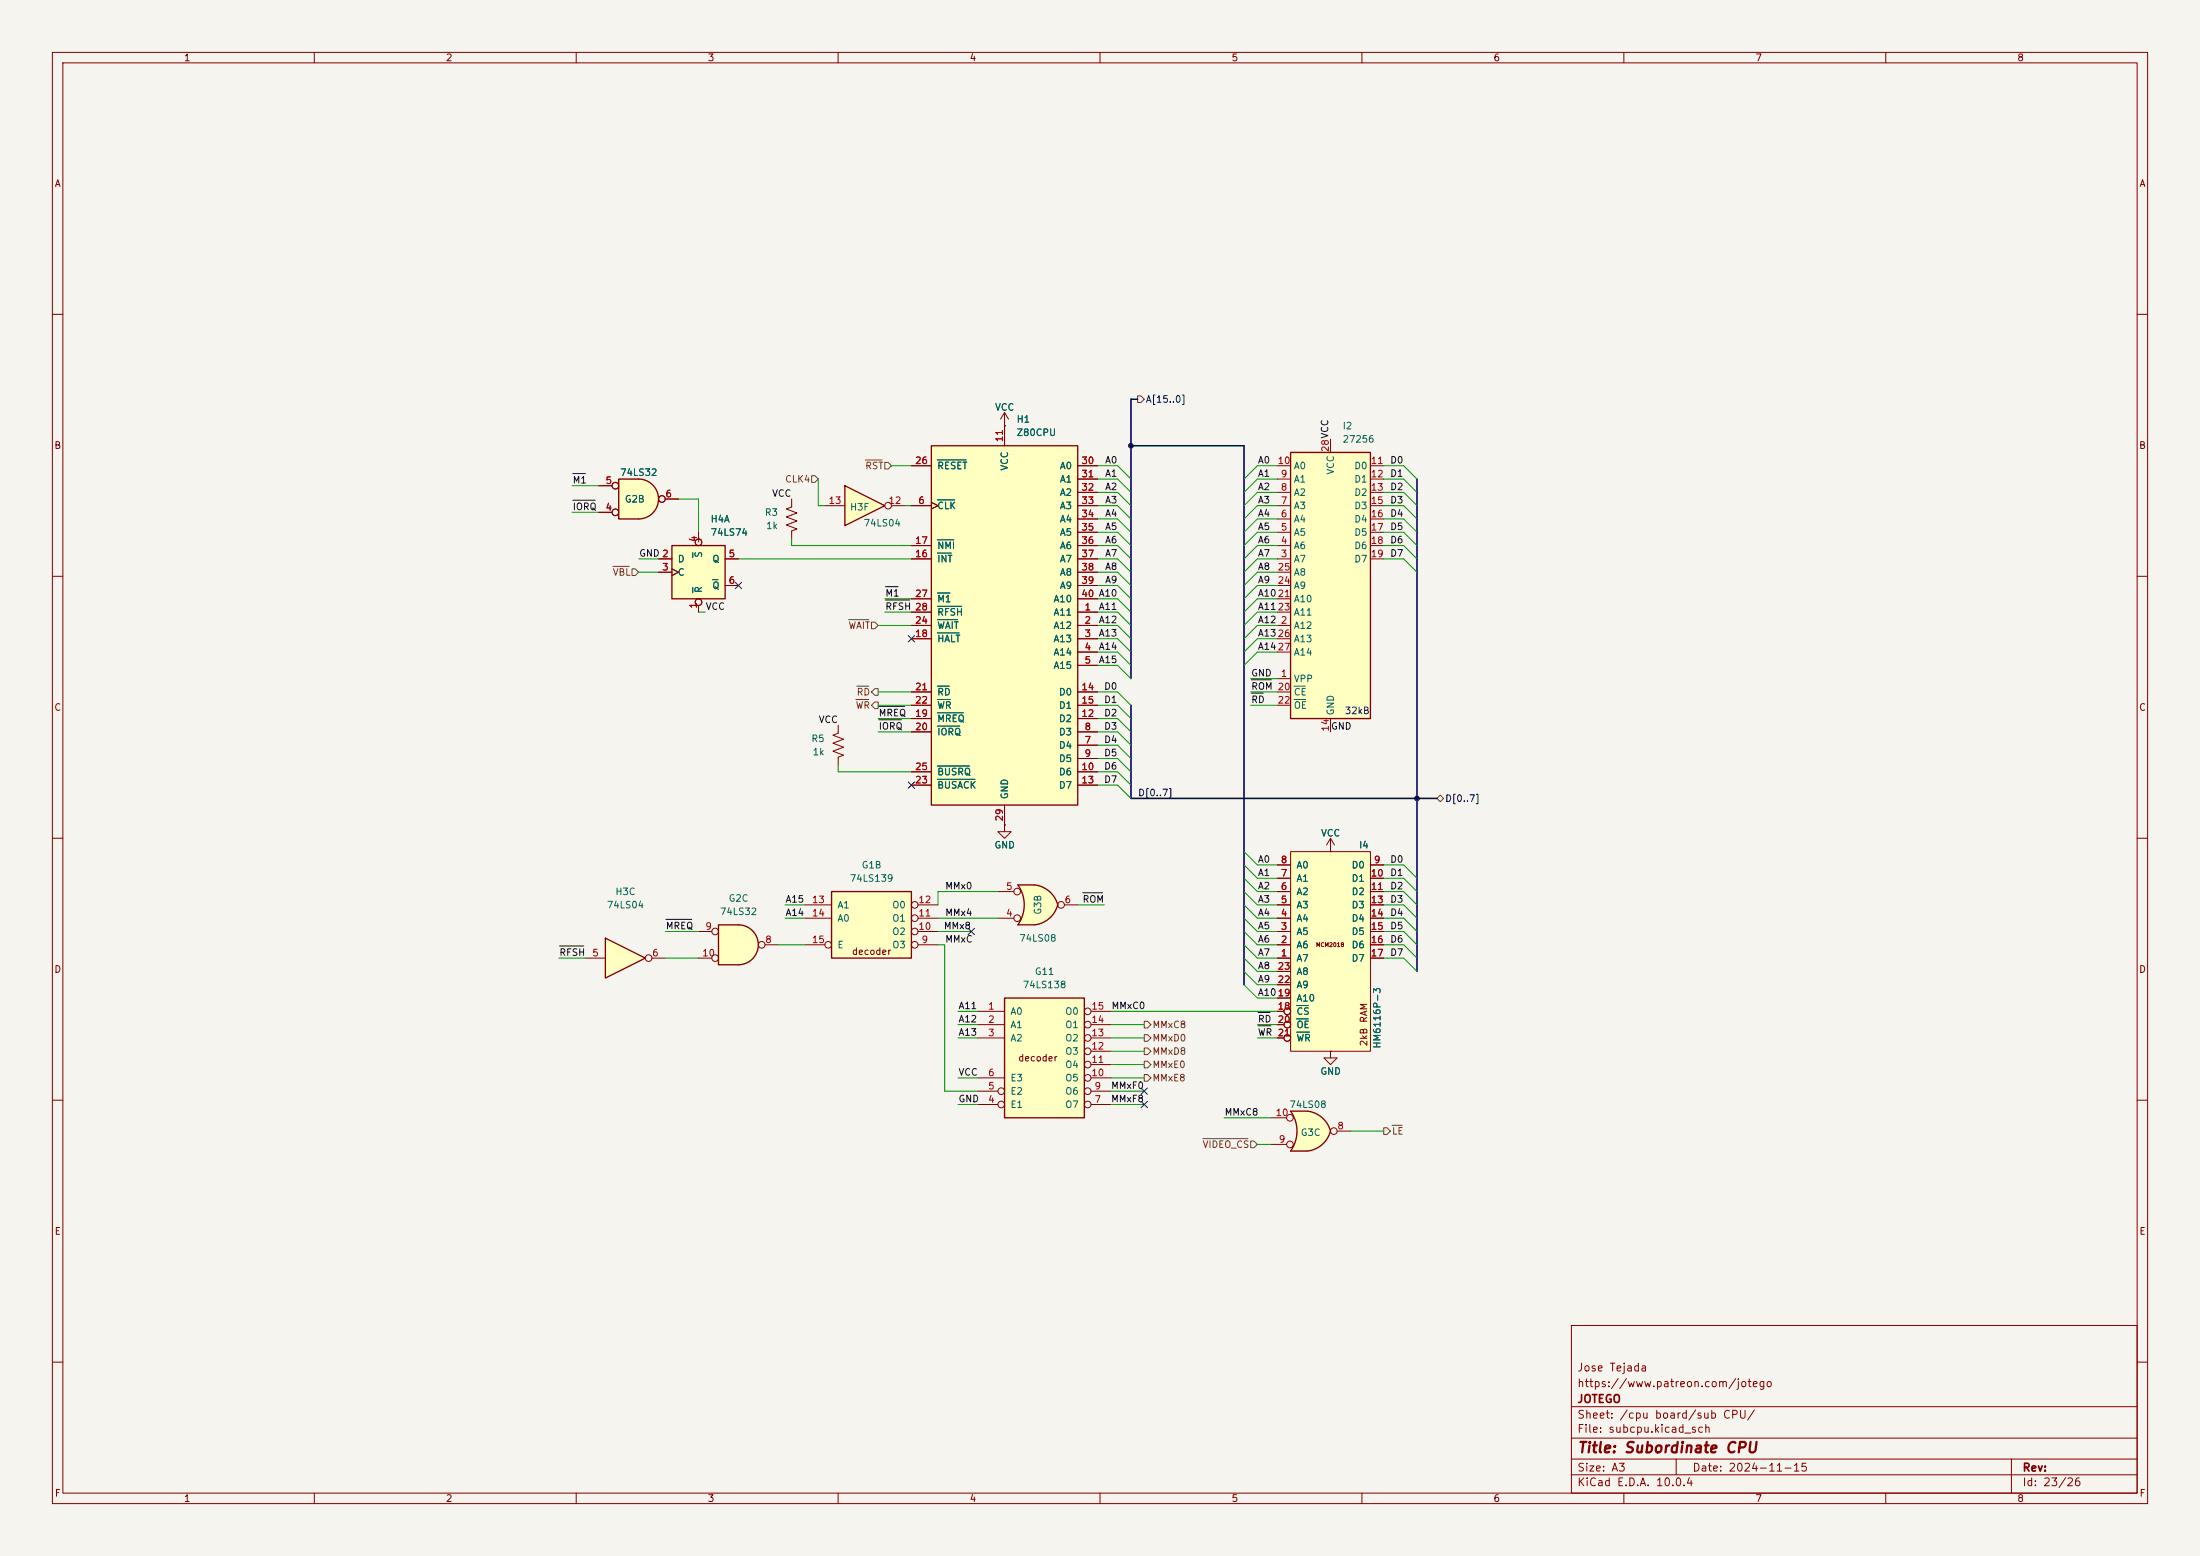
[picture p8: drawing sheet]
<svg xmlns="http://www.w3.org/2000/svg" width="420mm" height="297mm" viewBox="0 0 420 297" stroke-linecap="round" stroke-linejoin="round" font-family="sans-serif">
<path d="M0 0h420v297h-420z" fill="#f5f4ef" stroke="#f5f4ef" stroke-width=".19"/>
<g fill="none" stroke="#840000" stroke-width=".19">
<path d="M10 10h400v277h-400zM12 12h396v273h-396zM60 10v2M110 10v2M160 10v2M210 10v2M260 10v2M310 10v2M360 10v2M10 60h2M408 60h2M10 110h2"/>
<path d="M408 110h2M10 160h2M408 160h2M10 210h2M408 210h2M300 253h108v32h-108zM10 260h2M300 278.5h108M300 274.5h108M300 268.5h108M320 278.5v3M384 278.5v6.5"/>
<path d="M408 260h2M60 285v2M110 285v2M160 285v2M210 285v2M260 285v2M300 281.5h108M310 285v2M360 285v2"/>
</g>
<path d="M115.6 179.1l7.6 3.8-7.6 3.8z" fill="#ffffc2"/>
<path d="M115.6 179.1l7.6 3.8-7.6 3.8z" fill="none" stroke="#840000" stroke-width=".25"/>
<g fill="none" stroke="#840000" stroke-width=".19">
<path d="M111.8 182.9h3.8M124.5 182.9h2.5"/>
<circle cx="123.8" cy="182.9" r=".63"/>
</g>
<path d="M246.4 219.7h3.2M246.4 212.1h3.2" fill="none" stroke="#ffffc2" stroke-width=".19"/>
<g fill="#ffffc2" stroke="#ffffc2" stroke-width=".19">
<path d="M249.6 212.1a5.2 5.2 0 0 1 4.4 3.8l-5 1.4z"/>
<path d="M249 214.6l5 1.3a5.1 5.1 0 0 1-4.4 3.8z"/>
</g>
<path d="M246.4 212.1h3.2v7.6h-3.2a6.6 6.6 0 0 0 0-7.6z" fill="#ffffc2"/>
<path d="M246.4 212.1h3.2a5.2 5.2 0 0 1 4.4 3.8 5.2 5.2 0 0 1-4.4 3.8h-3.2a6.6 6.6 0 0 0 0-7.6z" fill="none" stroke="#840000" stroke-width=".25"/>
<g fill="none" stroke="#840000" stroke-width=".19">
<path d="M191.8 157.5v1.3h1.2l-1.2 1.2-1.3-1.2h1.3M191.8 157.5h.1M242.6 218.4h3M242.6 213.4h3M254 200.7v1.2h1.3l-1.3 1.3-1.3-1.3h1.3M254 200.7h.1M255.3 215.9h2.5"/>
<circle cx="246.3" cy="213.4" r=".63"/>
<circle cx="246.3" cy="218.4" r=".63"/>
<circle cx="254.6" cy="215.9" r=".63"/>
</g>
<path d="M246.4 86.4h15.2v50.8h-15.2z" fill="#ffffc2"/>
<path d="M246.4 86.4h15.2v50.8h-15.2z" fill="none" stroke="#840000" stroke-width=".25"/>
<g fill="none" stroke="#840000" stroke-width=".19">
<path d="M243.8 99.1h2.6M243.8 96.5h2.6M243.8 94h2.6M243.8 91.4h2.6M243.8 88.9h2.6M254 83.8v2.6M261.6 99.1h2.6M261.6 96.5h2.6M261.6 94h2.6M261.6 91.4h2.6M261.6 88.9h2.6M243.8 119.4h2.6"/>
<path d="M243.8 106.7h2.6M243.8 104.1h2.6M243.8 101.6h2.6M243.8 114.3h2.6M243.8 116.8h2.6M243.8 111.8h2.6M243.8 109.2h2.6M261.6 106.7h2.6M261.6 104.1h2.6M261.6 101.6h2.6M243.8 129.5h2.6M243.8 132.1h2.6"/>
<path d="M243.8 134.6h2.6M243.8 121.9h2.6M243.8 124.5h2.6M254 137.2v2.5"/>
</g>
<path d="M247 131h2.2M247 133.5h2.2" fill="none" stroke="#006464" stroke-width=".19"/>
<path d="M194.3 176.5h3.2M194.3 168.9h3.2" fill="none" stroke="#ffffc2" stroke-width=".19"/>
<g fill="#ffffc2" stroke="#ffffc2" stroke-width=".19">
<path d="M197.5 168.9a5.2 5.2 0 0 1 4.4 3.8l-5 1.4z"/>
<path d="M197 171.4l4.9 1.3a5.1 5.1 0 0 1-4.4 3.8z"/>
</g>
<path d="M194.3 168.9h3.2v7.6h-3.2a6.6 6.6 0 0 0 0-7.6z" fill="#ffffc2"/>
<path d="M194.3 168.9h3.2a5.2 5.2 0 0 1 4.4 3.8 5.2 5.2 0 0 1-4.4 3.8h-3.2a6.6 6.6 0 0 0 0-7.6z" fill="none" stroke="#840000" stroke-width=".25"/>
<g fill="none" stroke="#840000" stroke-width=".19">
<path d="M190.5 175.3h3M190.5 170.2h3M203.2 172.7h2.5"/>
<circle cx="194.2" cy="170.2" r=".63"/>
<circle cx="194.2" cy="175.3" r=".63"/>
<circle cx="202.6" cy="172.7" r=".63"/>
</g>
<path d="M177.8 85.1h27.9v68.6h-27.9z" fill="#ffffc2"/>
<path d="M177.8 85.1h27.9v68.6h-27.9z" fill="none" stroke="#840000" stroke-width=".25"/>
<g fill="none" stroke="#840000" stroke-width=".19">
<path d="M191.8 78.7v6.4M191.8 78.7l-.8 1.3M191.8 78.7l.7 1.3M174 96.5h3.8M174 88.9h3.8M177.8 95.9l1.3 .6-1.3 .7M191.8 81.3h.1M205.7 96.5h3.8M205.7 88.9h3.8M205.7 91.4h3.8M205.7 94h3.8M205.7 99.1h3.8"/>
<path d="M174 116.8h3.8M174 119.4h3.8M174 106.7h3.8M174 104.1h3.8M174 114.3h3.8M205.7 116.8h3.8M205.7 119.4h3.8M205.7 106.7h3.8M205.7 104.1h3.8M205.7 114.3h3.8M205.7 101.6h3.8M205.7 109.2h3.8"/>
<path d="M205.7 111.8h3.8M174 121.9h3.8M174 139.7h3.8M174 137.2h3.8M174 132.1h3.8M174 134.6h3.8M205.7 121.9h3.8M205.7 124.5h3.8M205.7 127h3.8M205.7 139.7h3.8M205.7 137.2h3.8M205.7 132.1h3.8"/>
<path d="M205.7 134.6h3.8M174 147.3h3.8M174 149.9h3.8M191.8 153.7v3.8M205.7 142.2h3.8M205.7 144.8h3.8M205.7 147.3h3.8M205.7 149.9h3.8"/>
</g>
<g fill="none" stroke="#006464" stroke-width=".19">
<path d="M178.9 95.4h3.4M178.9 87.8h5.5M178.9 105.6h2.7M178.9 103h3.2M178.9 118.3h3.9M178.9 113.2h2.4M178.9 115.7h4.7M178.9 120.8h4.2M178.9 136.1h5M178.9 138.6h4.3M178.9 131h2.3M178.9 133.5h2.5"/>
<path d="M178.9 148.8h7.2M178.9 146.2h6.2"/>
</g>
<path d="M161.3 92.7l7.6 3.8-7.6 3.8z" fill="#ffffc2"/>
<path d="M161.3 92.7l7.6 3.8-7.6 3.8z" fill="none" stroke="#840000" stroke-width=".25"/>
<g fill="none" stroke="#840000" stroke-width=".19">
<path d="M157.5 96.5h3.8M170.2 96.5h2.5M160 138.4v1.6l-1 .3 2 .8-2 .8 2 .7-2 .8 2 .7-1 .4v1.6"/>
<circle cx="169.5" cy="96.5" r=".63"/>
</g>
<path d="M191.8 190.5h15.2v22.9h-15.2z" fill="#ffffc2"/>
<path d="M191.8 190.5h15.2v22.9h-15.2z" fill="none" stroke="#840000" stroke-width=".25"/>
<g fill="none" stroke="#840000" stroke-width=".19">
<path d="M186.7 193h5.1M186.7 195.6h5.1M186.7 198.1h5.1M208.3 193h3.8M208.3 195.6h3.8M208.3 198.1h3.8M186.7 210.8h3.8M186.7 208.3h3.8M186.7 205.7h5.1M208.3 210.8h3.8M208.3 208.3h3.8M208.3 205.7h3.8"/>
<path d="M208.3 203.2h3.8M208.3 200.7h3.8"/>
<circle cx="207.6" cy="195.6" r=".63"/>
<circle cx="207.6" cy="193" r=".63"/>
<circle cx="207.6" cy="198.1" r=".63"/>
<circle cx="191.1" cy="210.8" r=".63"/>
<circle cx="191.1" cy="208.3" r=".63"/>
<circle cx="207.6" cy="208.3" r=".63"/>
<circle cx="207.6" cy="203.2" r=".63"/>
<circle cx="207.6" cy="205.7" r=".63"/>
<circle cx="207.6" cy="210.8" r=".63"/>
<circle cx="207.6" cy="200.7" r=".63"/>
</g>
<path d="M128.3 104.1h10.1v10.2h-10.1z" fill="#ffffc2"/>
<path d="M128.3 104.1h10.1v10.2h-10.1z" fill="none" stroke="#840000" stroke-width=".25"/>
<g fill="none" stroke="#840000" stroke-width=".19">
<path d="M151.1 95.3v1.5l-1 .4 2 .7-2 .8 2 .7-2 .8 2 .8-1 .3v1.6M125.7 106.7h2.6M125.7 109.2h2.6M128.3 108.6l1.2 .6-1.2 .7M133.3 101.6v1.3M133.3 115.6v1.2M138.4 106.7h2.6M138.4 111.8h2.6M254 162.6h.1M254 160l-.8 1.3M254 160l.8 1.3M254 160v2.6"/>
<circle cx="133.3" cy="114.9" r=".63"/>
<circle cx="133.3" cy="103.5" r=".63"/>
</g>
<path d="M132.2 105.5v.9M132.2 112.1v1.1M136 110.7h1.1" fill="none" stroke="#006464" stroke-width=".19"/>
<path d="M246.4 162.6h15.2v38.1h-15.2z" fill="#ffffc2"/>
<g fill="none" stroke="#840000" stroke-width=".19">
<path d="M243.8 177.8h2.6M243.8 175.3h2.6M243.8 172.7h2.6M243.8 170.2h2.6M243.8 167.6h2.6M243.8 165.1h2.6M246.4 162.6h15.2v38.1h-15.2zM261.6 177.8h2.6M261.6 175.3h2.6M261.6 172.7h2.6M261.6 170.2h2.6M261.6 167.6h2.6"/>
<path d="M261.6 165.1h2.6M243.8 182.9h2.6M243.8 180.3h2.6M243.8 193h1.3M243.8 190.5h2.6M243.8 195.6h1.3M243.8 198.1h1.3M243.8 188h2.6M243.8 185.4h2.6M261.6 182.9h2.6M261.6 180.3h2.6"/>
<circle cx="245.7" cy="198.1" r=".63"/>
<circle cx="245.7" cy="193" r=".63"/>
<circle cx="245.7" cy="195.6" r=".63"/>
</g>
<path d="M247.5 191.9h2.2M247.5 194.5h2.2M247.5 197h2.5" fill="none" stroke="#006464" stroke-width=".19"/>
<path d="M158.7 170.2h15.3v12.7h-15.3z" fill="#ffffc2"/>
<path d="M158.7 170.2h15.3v12.7h-15.3z" fill="none" stroke="#840000" stroke-width=".25"/>
<g fill="none" stroke="#840000" stroke-width=".19">
<path d="M153.7 175.3h5M153.7 172.7h5M175.3 177.8h3.8M175.3 175.3h3.8M175.3 172.7h3.8M153.7 180.3h3.8M175.3 180.3h3.8"/>
<circle cx="174.6" cy="175.3" r=".63"/>
<circle cx="174.6" cy="177.8" r=".63"/>
<circle cx="174.6" cy="172.7" r=".63"/>
<circle cx="158.1" cy="180.3" r=".63"/>
<circle cx="174.6" cy="180.3" r=".63"/>
</g>
<path d="M121.9 91.4a3.8 3.8 0 0 1 3.8 3.9 3.8 3.8 0 0 1-3.8 3.8z" fill="#ffffc2" stroke="#ffffc2" stroke-width=".19"/>
<path d="M118.1 91.4h3.8v7.7h-3.8z" fill="#ffffc2"/>
<path d="M118.1 91.4h3.8a3.8 3.8 0 0 1 3.8 3.9 3.8 3.8 0 0 1-3.8 3.8h-3.8z" fill="none" stroke="#840000" stroke-width=".25"/>
<g fill="none" stroke="#840000" stroke-width=".19">
<path d="M114.3 97.8h2.5M114.3 92.7h2.5M127 95.3h2.5"/>
<circle cx="117.5" cy="97.8" r=".63"/>
<circle cx="117.5" cy="92.7" r=".63"/>
<circle cx="126.4" cy="95.2" r=".63"/>
</g>
<path d="M141 176.5a3.8 3.8 0 0 1 3.8 3.8 3.8 3.8 0 0 1-3.8 3.9z" fill="#ffffc2" stroke="#ffffc2" stroke-width=".19"/>
<path d="M137.2 176.5h3.8v7.7h-3.8z" fill="#ffffc2"/>
<path d="M137.2 176.5h3.8a3.8 3.8 0 0 1 3.8 3.8 3.8 3.8 0 0 1-3.8 3.9h-3.8z" fill="none" stroke="#840000" stroke-width=".25"/>
<g fill="none" stroke="#840000" stroke-width=".19">
<path d="M114.3 97.8h2.5M114.3 92.7h2.5M127 95.3h2.5M174 96.5h3.8M174 88.9h3.8M177.8 95.9l1.3 .6-1.3 .7M191.8 81.3h.1M191.8 81.3v3.8M205.7 96.5h3.8M205.7 88.9h3.8M205.7 91.4h3.8M205.7 94h3.8"/>
<path d="M205.7 99.1h3.8M125.7 106.7h2.6M125.7 109.2h2.6M128.3 108.6l1.2 .6-1.2 .7M133.3 101.6v1.3M133.3 115.6v1.2M138.4 106.7h2.6M138.4 111.8h2.6M174 116.8h3.8M174 119.4h3.8M174 106.7h3.8M174 104.1h3.8"/>
<path d="M174 114.3h3.8M205.7 116.8h3.8M205.7 119.4h3.8M205.7 106.7h3.8M205.7 104.1h3.8M205.7 114.3h3.8M205.7 101.6h3.8M205.7 109.2h3.8M205.7 111.8h3.8M174 121.9h3.8M174 139.7h3.8M174 137.2h3.8"/>
<path d="M174 132.1h3.8M174 134.6h3.8M205.7 121.9h3.8M205.7 124.5h3.8M205.7 127h3.8M205.7 139.7h3.8M205.7 137.2h3.8M205.7 132.1h3.8M205.7 134.6h3.8M174 147.3h3.8M174 149.9h3.8M191.8 157.5h.1"/>
<path d="M191.8 153.7v3.8M205.7 142.2h3.8M205.7 144.8h3.8M205.7 147.3h3.8M205.7 149.9h3.8M133.3 177.8h2.6M243.8 177.8h2.6M243.8 175.3h2.6M243.8 172.7h2.6M243.8 170.2h2.6M243.8 167.6h2.6M243.8 165.1h2.6"/>
<path d="M254 162.6h.1M261.6 177.8h2.6M261.6 175.3h2.6M261.6 172.7h2.6M261.6 170.2h2.6M261.6 167.6h2.6M261.6 165.1h2.6M133.3 182.9h2.6M146 180.3h2.6M243.8 180.3h2.6M243.8 182.9h2.6M243.8 193h1.3"/>
<path d="M243.8 190.5h2.6M243.8 195.6h1.3M243.8 198.1h1.3M243.8 188h2.6M243.8 185.4h2.6M261.6 180.3h2.6M261.6 182.9h2.6M254 200.7h.1"/>
<circle cx="117.5" cy="97.8" r=".63"/>
<circle cx="117.5" cy="92.7" r=".63"/>
<circle cx="126.4" cy="95.2" r=".63"/>
<circle cx="133.3" cy="114.9" r=".63"/>
<circle cx="133.3" cy="103.5" r=".63"/>
<circle cx="136.5" cy="177.8" r=".63"/>
<circle cx="136.5" cy="182.9" r=".63"/>
<circle cx="145.4" cy="180.3" r=".63"/>
<circle cx="245.7" cy="198.1" r=".63"/>
<circle cx="245.7" cy="193" r=".63"/>
<circle cx="245.7" cy="195.6" r=".63"/>
</g>
<g fill="none" stroke="#725600" stroke-width=".19">
<path d="M217.2 75.6h.6l.6 .6-.6 .6h-.6zM154.9 90.8h.7l.6 .6-.6 .7h-.7zM165.2 87.8h3.2M168.9 88.3h.6l.7 .6-.7 .6h-.6zM117 108.1h3.1M120.6 108.6h.7l.6 .6-.6 .7h-.7zM162 118.3h3.8M166.4 118.7h.6l.6 .7-.6 .6h-.6zM163.4 133.5h2.4M163.6 131h2.2M166.4 134.6l.6-.6h.6v1.3h-.6zM167 131.4h.6v1.3h-.6l-.6-.6z"/>
<path d="M274.3 152.4l.7-.6 .6 .6-.6 .6zM218.4 194.9h.7l.6 .7-.6 .6h-.7zM218.4 197.5h.7l.6 .6-.6 .7h-.7zM218.4 202.6h.7l.6 .6-.6 .6h-.7zM218.4 205.1h.7l.6 .6-.6 .7h-.7zM218.4 200h.7l.6 .7-.6 .6h-.7zM229.6 217.3h8.6M238.8 217.8h.6l.6 .6-.6 .7h-.6zM264.2 215.3h.6l.6 .6-.6 .6h-.6zM265.7 214.8h2"/>
</g>
<g fill="none" stroke="#0f0f0f" stroke-width=".19">
<path d="M109.3 90.4h2.5M109.3 95.5h4.3M169 112h2.4M169 114.5h4.7M167.8 134.8h4.9M167.8 137.4h4.2M238.9 132.3h2.3M238.9 129.8h3.8M127.1 175.5h5M206.7 170.4h3.8M106.8 180.6h4.7M240.2 195.8h2.4"/>
<path d="M240.2 193.3h2.2"/>
</g>
<path d="M217.2 76.2h-1.3v53.3M215.9 85.1h21.6v102.9M270.5 91.4v94M215.9 134.6v17.8h58.4" fill="none" stroke="#000084" stroke-width=".3"/>
<g fill="none" stroke="#009600" stroke-width=".19">
<path d="M109.2 92.7h5.1M109.2 97.8h5.1M129.5 95.3h3.8v6.3M156.2 91.4v5.1h1.3M170.2 88.9h3.8M172.7 96.5h1.3M209.5 96.5h3.9l2.5 2.6M209.5 94h3.9l2.5 2.5M209.5 99.1h3.9l2.5 2.5M209.5 88.9h3.9l2.5 2.5M209.5 91.4h3.9l2.5 2.6M243.8 96.5h-3.8l-2.5 2.6"/>
<path d="M243.8 94h-3.8l-2.5 2.5M243.8 99.1h-3.8l-2.5 2.5M243.8 88.9h-3.8l-2.5 2.5M243.8 91.4h-3.8l-2.5 2.6M264.2 96.5h3.8l2.5 2.6M264.2 94h3.8l2.5 2.5M264.2 99.1h3.8l2.5 2.5M264.2 88.9h3.8l2.5 2.5M264.2 91.4h3.8l2.5 2.6M121.9 106.7h3.8M121.9 109.2h3.8M133.3 116.8h1.3"/>
<path d="M141 106.7h33M151.1 102.9v1.2h22.9M167.6 119.4h6.4M168.9 116.8h5.1M168.9 114.3h5.1M209.5 104.1h3.9l2.5 2.6M209.5 106.7h3.9l2.5 2.5M209.5 119.4h3.9l2.5 2.5M209.5 116.8h3.9l2.5 2.6M209.5 109.2h3.9l2.5 2.6M209.5 101.6h3.9l2.5 2.5M209.5 111.8h3.9l2.5 2.5"/>
<path d="M209.5 114.3h3.9l2.5 2.5M243.8 104.1h-3.8l-2.5 2.6M243.8 106.7h-3.8l-2.5 2.5M243.8 119.4h-3.8l-2.5 2.5M243.8 116.8h-3.8l-2.5 2.6M243.8 109.2h-3.8l-2.5 2.6M243.8 101.6h-3.8l-2.5 2.5M243.8 111.8h-3.8l-2.5 2.5M243.8 114.3h-3.8l-2.5 2.5M264.2 104.1h3.8l2.5 2.6M264.2 106.7h3.8l2.5 2.5M264.2 101.6h3.8l2.5 2.5"/>
<path d="M167.6 137.2h6.4M167.6 132.1h6.4M167.6 134.6h6.4M167.6 139.7h6.4M209.5 137.2h3.9l2.5 2.5M209.5 124.5h3.9l2.5 2.5M209.5 121.9h3.9l2.5 2.6M209.5 132.1h3.9l2.5 2.5M209.5 134.6h3.9l2.5 2.6M209.5 127h3.9l2.5 2.5M209.5 139.7h3.9l2.5 2.5M238.8 132.1h5"/>
<path d="M238.8 134.6h5M238.8 129.5h5M243.8 124.5h-3.8l-2.5 2.5M243.8 121.9h-3.8l-2.5 2.6M160 146.1v1.2h14M209.5 149.9h3.9l2.5 2.5M209.5 147.3h3.9l2.5 2.6M209.5 144.8h3.9l2.5 2.5M209.5 142.2h3.9l2.5 2.6M127 177.8h6.3M149.9 175.3h3.8M149.9 172.7h3.8"/>
<path d="M179.1 177.8h6.3M179.1 175.3h11.4M190.5 170.2h-11.4v2.5M205.7 172.7h5.1M237.5 177.8l2.5 2.5h3.8M237.5 175.3l2.5 2.5h3.8M237.5 172.7l2.5 2.6h3.8M237.5 170.2l2.5 2.5h3.8M237.5 165.1l2.5 2.5h3.8M237.5 167.6l2.5 2.6h3.8M237.5 162.6l2.5 2.5h3.8M264.2 177.8h3.8l2.5 2.5"/>
<path d="M264.2 175.3h3.8l2.5 2.5M264.2 172.7h3.8l2.5 2.6M264.2 167.6h3.8l2.5 2.6M264.2 170.2h3.8l2.5 2.5M264.2 165.1h3.8l2.5 2.5M106.7 182.9h5.1M127 182.9h6.3M148.6 180.3h5.1M179.1 180.3h1.2v28h6.4M182.9 198.1h3.8M182.9 195.6h3.8M182.9 193h3.8"/>
<path d="M212.1 198.1h6.3M212.1 195.6h6.3M212.1 193h31.7M237.5 188l2.5 2.5h3.8M237.5 185.4l2.5 2.6h3.8M237.5 182.9l2.5 2.5h3.8M237.5 180.3l2.5 2.6h3.8M240 198.1h3.8M240 195.6h3.8M264.2 180.3h3.8l2.5 2.6M264.2 182.9h3.8l2.5 2.5M182.9 205.7h3.8"/>
<path d="M182.9 210.8h3.8M212.1 205.7h6.3M212.1 210.8h6.3M212.1 208.3h6.3M212.1 203.2h6.3M212.1 200.7h6.3M233.7 213.4h8.9M240 218.4h2.6M257.8 215.9h6.4"/>
</g>
<path d="M140.4 111.2l1.2 1.2M141.6 111.2l-1.2 1.2M173.4 121.3l1.2 1.2M174.6 121.3l-1.2 1.2M173.4 149.3l1.2 1.2M174.6 149.3l-1.2 1.2M184.8 177.2l1.2 1.2M186 177.2l-1.2 1.2M217.8 207.7l1.2 1.2M217.8 210.2l1.2 1.2M219 207.7l-1.2 1.2M219 210.2l-1.2 1.2" fill="none" stroke="#000084" stroke-width=".19"/>
<g fill="none" stroke="#006464" stroke-width=".19">
<path d="M178.9 95.4h3.4M178.9 87.8h5.5M132.2 105.5v.9M132.2 112.1v1.1M136 110.7h1.1M178.9 105.6h2.7M178.9 103h3.2M178.9 118.3h3.9M178.9 113.2h2.4M178.9 115.7h4.7M178.9 120.8h4.2M178.9 136.1h5"/>
<path d="M178.9 138.6h4.3M178.9 131h2.3M178.9 133.5h2.5M178.9 148.8h7.2M178.9 146.2h6.2M247.5 191.9h2.2M247.5 194.5h2.2M247.5 197h2.5"/>
</g>
<g fill="#000084" stroke="#000084" stroke-width=".19">
<circle cx="270.5" cy="152.4" r=".46"/>
<circle cx="215.9" cy="85.1" r=".46"/>
</g>
<text font-size="2" fill="#840000" x="301" y="277.8">Title: Subordinate CPU</text>
<g font-size="1.5" fill="#840000">
<text x="301" y="262.1">Jose Tejada</text>
<text x="301" y="268.1">JOTEGO</text>
<text x="301" y="265.1">https://www.patreon.com/jotego</text>
<text x="301" y="273.8">File: subcpu.kicad_sch</text>
<text x="301" y="271.1">Sheet: /cpu board/sub CPU/</text>
<text x="301" y="281.2">Size: A3</text>
<text x="323" y="281.2">Date: 2024-11-15</text>
<text x="386" y="281.2">Rev:</text>
<text x="301" y="284">KiCad E.D.A. 10.0.4</text>
<text x="386" y="284">Id: 23/26</text>
</g>
<g font-size="1.3" fill="#840000">
<text x="35" y="12">1</text>
<text x="85" y="12">2</text>
<text x="135" y="12">3</text>
<text x="185" y="12">4</text>
<text x="235" y="12">5</text>
<text x="285" y="12">6</text>
<text x="335" y="12">7</text>
<text x="385" y="12">8</text>
<text x="10.3" y="36">A</text>
<text x="408.3" y="36">A</text>
<text x="10.3" y="86">B</text>
<text x="408.2" y="86">B</text>
<text x="132.5" y="103.8">+</text>
<text x="10.3" y="136">C</text>
<text x="408.2" y="136">C</text>
<text x="10.3" y="186">D</text>
<text x="162.5" y="182.6">decoder</text>
<text x="408.2" y="186">D</text>
<text x="194.3" y="202.9">decoder</text>
<text x="261.3" y="199.8" transform="rotate(-90 261.3 199.8)">2kB RAM</text>
<text x="10.3" y="236">E</text>
<text x="408.3" y="236">E</text>
<text x="10.3" y="286">F</text>
<text x="35" y="287">1</text>
<text x="85" y="287">2</text>
<text x="135" y="287">3</text>
<text x="185" y="287">4</text>
<text x="235" y="287">5</text>
<text x="285" y="287">6</text>
<text x="335" y="287">7</text>
<text x="385" y="287">8</text>
<text x="408.3" y="286">F</text>
</g>
<g font-size="1.3" fill="#000084">
<text x="218.6" y="77.2">A[15..0]</text>
<text x="217.2" y="152.3">D[0..7]</text>
<text x="275.8" y="153.4">D[0..7]</text>
</g>
<g font-size="1.3" fill="#006464">
<text x="189.9" y="78.7">VCC</text>
<text x="194" y="81">H1</text>
<text x="194" y="83.5">Z80CPU</text>
<text x="256.2" y="82.3">I2</text>
<text x="178.8" y="89.9">RESET</text>
<text x="192.7" y="89.9" transform="rotate(-90 192.7 89.9)">VCC</text>
<text x="202.2" y="89.9">A0</text>
<text x="246.9" y="89.9">A0</text>
<text x="256.2" y="84.8">27256</text>
<text x="258.4" y="89.9">D0</text>
<text x="118.3" y="91.1">74LS32</text>
<text x="202.2" y="92.4">A1</text>
<text x="202.2" y="95">A2</text>
<text x="246.9" y="95">A2</text>
<text x="246.9" y="92.4">A1</text>
<text x="255" y="90.7" transform="rotate(-90 255 90.7)">VCC</text>
<text x="258.4" y="92.4">D1</text>
<text x="258.4" y="95">D2</text>
<text x="119.2" y="96.2">G2B</text>
<text x="135.6" y="100">H4A</text>
<text x="145.9" y="98.8">R3</text>
<text x="146.1" y="101.3">1k</text>
<text x="162.2" y="97.7">H3F</text>
<text x="164.8" y="100.8">74LS04</text>
<text x="178.8" y="97.5">CLK</text>
<text x="202.2" y="97.5">A3</text>
<text x="202.2" y="100">A4</text>
<text x="246.9" y="100">A4</text>
<text x="246.9" y="97.5">A3</text>
<text x="258.4" y="97.5">D3</text>
<text x="258.4" y="100">D4</text>
<text x="129.3" y="107.7">D</text>
<text x="134.3" y="106.6" transform="rotate(-90 134.3 106.6)">S</text>
<text x="135.6" y="102.6">74LS74</text>
<text x="135.9" y="107.7">Q</text>
<text x="178.8" y="107.7">INT</text>
<text x="178.8" y="105.1">NMI</text>
<text x="202.2" y="102.6">A5</text>
<text x="202.2" y="105.1">A6</text>
<text x="202.2" y="107.7">A7</text>
<text x="246.9" y="107.7">A7</text>
<text x="246.9" y="105.1">A6</text>
<text x="246.9" y="102.6">A5</text>
<text x="258.4" y="102.6">D5</text>
<text x="258.4" y="105.1">D6</text>
<text x="258.4" y="107.7">D7</text>
<text x="129.3" y="110.2">C</text>
<text x="134.3" y="113.3" transform="rotate(-90 134.3 113.3)">R</text>
<text x="135.9" y="112.7">Q</text>
<text x="202.2" y="110.2">A8</text>
<text x="202.2" y="112.7">A9</text>
<text x="246.9" y="112.7">A9</text>
<text x="246.9" y="110.2">A8</text>
<text x="178.8" y="115.3">M1</text>
<text x="178.8" y="117.8">RFSH</text>
<text x="201" y="117.8">A11</text>
<text x="201" y="115.3">A10</text>
<text x="246.9" y="115.3">A10</text>
<text x="246.9" y="117.8">A11</text>
<text x="178.8" y="122.9">HALT</text>
<text x="178.8" y="120.4">WAIT</text>
<text x="201" y="120.4">A12</text>
<text x="201" y="122.9">A13</text>
<text x="201" y="125.4">A14</text>
<text x="246.9" y="120.4">A12</text>
<text x="246.9" y="122.9">A13</text>
<text x="246.9" y="125.4">A14</text>
<text x="201" y="128">A15</text>
<text x="246.9" y="130.5">VPP</text>
<text x="178.8" y="133.1">RD</text>
<text x="178.8" y="135.6">WR</text>
<text x="202" y="133.1">D0</text>
<text x="202" y="135.6">D1</text>
<text x="246.9" y="133.1">CE</text>
<text x="246.9" y="135.6">OE</text>
<text x="255" y="136.7" transform="rotate(-90 255 136.7)">GND</text>
<text x="154.8" y="141.9">R5</text>
<text x="178.8" y="138.1">MREQ</text>
<text x="178.8" y="140.7">IORQ</text>
<text x="202" y="143.2">D4</text>
<text x="202" y="140.7">D3</text>
<text x="202" y="138.1">D2</text>
<text x="155" y="144.5">1k</text>
<text x="178.8" y="148.3">BUSRQ</text>
<text x="202" y="145.8">D5</text>
<text x="202" y="148.3">D6</text>
<text x="178.8" y="150.8">BUSACK</text>
<text x="192.7" y="152.7" transform="rotate(-90 192.7 152.7)">GND</text>
<text x="202" y="150.8">D7</text>
<text x="252.1" y="160">VCC</text>
<text x="164.4" y="166.1">G1B</text>
<text x="189.7" y="162.3">GND</text>
<text x="247.4" y="166.1">A0</text>
<text x="257.9" y="166.1">D0</text>
<text x="259.3" y="162.3">I4</text>
<text x="115.7" y="173.7">74LS04</text>
<text x="117.4" y="171.2">H3C</text>
<text x="139" y="172.4">G2C</text>
<text x="159.8" y="173.7">A1</text>
<text x="162.1" y="168.6">74LS139</text>
<text x="170.2" y="173.7">O0</text>
<text x="247.4" y="173.7">A3</text>
<text x="247.4" y="171.2">A2</text>
<text x="247.4" y="168.6">A1</text>
<text x="257.9" y="168.6">D1</text>
<text x="257.9" y="171.2">D2</text>
<text x="257.9" y="173.7">D3</text>
<text x="137.3" y="175">74LS32</text>
<text x="159.8" y="176.2">A0</text>
<text x="170.2" y="178.8">O2</text>
<text x="170.2" y="176.2">O1</text>
<text x="199.1" y="174.7" transform="rotate(-90 199.1 174.7)">G3B</text>
<text x="247.4" y="178.8">A5</text>
<text x="247.4" y="176.2">A4</text>
<text x="257.9" y="176.2">D4</text>
<text x="257.9" y="178.8">D5</text>
<text x="159.8" y="181.3">E</text>
<text x="170.2" y="181.3">O3</text>
<text x="194.5" y="180">74LS08</text>
<text x="247.4" y="183.9">A7</text>
<text x="247.4" y="181.3">A6</text>
<text x="257.9" y="181.3">D6</text>
<text x="257.9" y="183.9">D7</text>
<text x="195.1" y="188.9">74LS138</text>
<text x="197.4" y="186.4">G11</text>
<text x="247.4" y="191.5">A10</text>
<text x="247.4" y="188.9">A9</text>
<text x="247.4" y="186.4">A8</text>
<text x="192.8" y="194">A0</text>
<text x="192.8" y="196.6">A1</text>
<text x="203.3" y="196.6">O1</text>
<text x="203.3" y="194">O0</text>
<text x="247.4" y="194">CS</text>
<text x="247.4" y="196.6">OE</text>
<text x="192.8" y="199.1">A2</text>
<text x="203.3" y="201.6">O3</text>
<text x="203.3" y="199.1">O2</text>
<text x="247.4" y="199.1">WR</text>
<text x="263.9" y="200.2" transform="rotate(-90 263.9 200.2)">HM6116P-3</text>
<text x="192.8" y="209.3">E2</text>
<text x="192.8" y="206.7">E3</text>
<text x="203.3" y="209.3">O6</text>
<text x="203.3" y="206.7">O5</text>
<text x="203.3" y="204.2">O4</text>
<text x="252" y="205.4">GND</text>
<text x="192.8" y="211.8">E1</text>
<text x="203.3" y="211.8">O7</text>
<text x="246" y="211.8">74LS08</text>
<text x="248.2" y="217.1">G3C</text>
</g>
<g font-size="1.3" fill="#725600">
<text x="165.1" y="89.9">RST</text>
<text x="149.8" y="92.4">CLK4</text>
<text x="116.9" y="110.2">VBL</text>
<text x="161.9" y="120.4">WAIT</text>
<text x="163.3" y="135.6">WR</text>
<text x="163.4" y="133.1">RD</text>
<text x="219.9" y="196.6">MMxC8</text>
<text x="219.9" y="201.6">MMxD8</text>
<text x="219.9" y="199.1">MMxD0</text>
<text x="219.9" y="204.2">MMxE0</text>
<text x="219.9" y="206.7">MMxE8</text>
<text x="229.5" y="219.4">VIDEO_CS</text>
<text x="265.6" y="216.9">LE</text>
</g>
<g font-size="1.3" fill="#a90000">
<text x="174.6" y="88.9">26</text>
<text x="191.7" y="84.5" transform="rotate(-90 191.7 84.5)">11</text>
<text x="206.3" y="88.9">30</text>
<text x="243.8" y="88.9">10</text>
<text x="254" y="86.4" transform="rotate(-90 254 86.4)">28VCC</text>
<text x="261.6" y="88.9">11</text>
<text x="115.5" y="92.7">5</text>
<text x="126.9" y="95.2">6</text>
<text x="206.3" y="91.4">31</text>
<text x="206.3" y="94">32</text>
<text x="244.4" y="94">8</text>
<text x="244.4" y="91.4">9</text>
<text x="261.6" y="91.4">12</text>
<text x="261.6" y="94">13</text>
<text x="115.5" y="97.8">4</text>
<text x="158.1" y="96.5">13</text>
<text x="169.5" y="96.5">12</text>
<text x="175.2" y="96.5">6</text>
<text x="206.3" y="96.5">33</text>
<text x="206.3" y="99">34</text>
<text x="206.3" y="101.6">35</text>
<text x="244.4" y="101.6">5</text>
<text x="244.4" y="99">6</text>
<text x="244.4" y="96.5">7</text>
<text x="261.6" y="96.5">15</text>
<text x="261.6" y="99">16</text>
<text x="261.6" y="101.6">17</text>
<text x="126.3" y="106.7">2</text>
<text x="133.3" y="103.6" transform="rotate(-90 133.3 103.6)">4</text>
<text x="139" y="106.7">5</text>
<text x="174.6" y="106.7">16</text>
<text x="174.6" y="104.1">17</text>
<text x="206.3" y="104.1">36</text>
<text x="206.3" y="106.7">37</text>
<text x="244.4" y="106.7">3</text>
<text x="244.4" y="104.1">4</text>
<text x="261.6" y="104.1">18</text>
<text x="261.6" y="106.7">19</text>
<text x="126.3" y="109.2">3</text>
<text x="139" y="111.7">6</text>
<text x="206.3" y="109.2">38</text>
<text x="206.3" y="111.7">39</text>
<text x="243.8" y="111.7">24</text>
<text x="243.8" y="109.2">25</text>
<text x="133.3" y="116.3" transform="rotate(-90 133.3 116.3)">1</text>
<text x="174.6" y="119.4">24</text>
<text x="174.6" y="114.3">27</text>
<text x="174.6" y="116.8">28</text>
<text x="206.3" y="114.3">40 A10</text>
<text x="206.3" y="114.3">40</text>
<text x="206.9" y="116.8">1</text>
<text x="206.9" y="119.4">2</text>
<text x="244.4" y="119.4">2</text>
<text x="174.6" y="121.9">18</text>
<text x="206.9" y="121.9">3</text>
<text x="206.9" y="124.4">4</text>
<text x="206.9" y="127">5</text>
<text x="244.4" y="129.5">1</text>
<text x="174.6" y="137.1">19</text>
<text x="174.6" y="132.1">21</text>
<text x="174.6" y="134.6">22</text>
<text x="206.3" y="137.1">12</text>
<text x="206.3" y="132.1">14</text>
<text x="206.3" y="134.6">15</text>
<text x="243.8" y="134.6">22</text>
<text x="174.6" y="139.7">20</text>
<text x="206.9" y="142.2">7</text>
<text x="206.9" y="139.7">8</text>
<text x="254" y="139.7" transform="rotate(-90 254 139.7)">14</text>
<text x="174.6" y="149.8">23</text>
<text x="174.6" y="147.3">25</text>
<text x="206.3" y="147.3">10</text>
<text x="206.3" y="149.8">13</text>
<text x="206.9" y="144.8">9</text>
<text x="191.7" y="156.9" transform="rotate(-90 191.7 156.9)">29</text>
<text x="244.4" y="167.6">7</text>
<text x="244.4" y="165.1">8</text>
<text x="261.6" y="167.6">10</text>
<text x="262.2" y="165.1">9</text>
<text x="154.9" y="172.7">13</text>
<text x="175.2" y="172.7">12</text>
<text x="192" y="170.2">5</text>
<text x="203.1" y="172.7">6</text>
<text x="244.4" y="172.7">5</text>
<text x="244.4" y="170.2">6</text>
<text x="261.6" y="170.2">11</text>
<text x="261.6" y="172.7">13</text>
<text x="134.5" y="177.8">9</text>
<text x="154.9" y="175.2">14</text>
<text x="175.2" y="177.8">10</text>
<text x="175.2" y="175.2">11</text>
<text x="192" y="175.2">4</text>
<text x="244.4" y="177.8">3</text>
<text x="244.4" y="175.2">4</text>
<text x="261.6" y="175.2">14</text>
<text x="261.6" y="177.8">15</text>
<text x="113" y="182.9">5</text>
<text x="124.4" y="182.9">6</text>
<text x="133.9" y="182.9">10</text>
<text x="146" y="180.3">8</text>
<text x="154.9" y="180.3">15</text>
<text x="175.8" y="180.3">9</text>
<text x="243.8" y="185.4">23</text>
<text x="244.4" y="182.9">1</text>
<text x="244.4" y="180.3">2</text>
<text x="261.6" y="180.3">16</text>
<text x="261.6" y="182.9">17</text>
<text x="243.8" y="187.9">22</text>
<text x="243.8" y="190.5">19</text>
<text x="188.5" y="193">1</text>
<text x="188.5" y="195.6">2</text>
<text x="208.2" y="195.6">14</text>
<text x="208.2" y="193">15</text>
<text x="243.8" y="193">18</text>
<text x="243.8" y="195.6">20</text>
<text x="188.5" y="198.1">3</text>
<text x="208.2" y="203.2">11</text>
<text x="208.2" y="200.6">12</text>
<text x="208.2" y="198.1">13</text>
<text x="243.8" y="198.1">21</text>
<text x="188.5" y="208.3">5</text>
<text x="188.5" y="205.7">6</text>
<text x="208.2" y="205.7">10</text>
<text x="208.8" y="208.3">9</text>
<text x="188.5" y="210.8">4</text>
<text x="208.8" y="210.8">7</text>
<text x="243.4" y="213.3">10</text>
<text x="255.2" y="215.9">8</text>
<text x="244" y="218.4">9</text>
</g>
<g font-size="1.3" fill="#0f0f0f">
<text x="210.9" y="88.8">A0</text>
<text x="240" y="88.8">A0</text>
<text x="265.3" y="88.8">D0</text>
<text x="109.2" y="92.6">M1</text>
<text x="147.3" y="95.1">VCC</text>
<text x="210.9" y="93.9">A2</text>
<text x="210.9" y="91.3">A1</text>
<text x="240" y="91.3">A1</text>
<text x="240" y="93.9">A2</text>
<text x="265.3" y="91.3">D1</text>
<text x="265.3" y="93.9">D2</text>
<text x="109.2" y="97.7">IORQ</text>
<text x="210.9" y="96.4">A3</text>
<text x="210.9" y="98.9">A4</text>
<text x="210.9" y="101.5">A5</text>
<text x="240" y="96.4">A3</text>
<text x="240" y="98.9">A4</text>
<text x="240" y="101.5">A5</text>
<text x="265.3" y="101.5">D5</text>
<text x="265.3" y="98.9">D4</text>
<text x="265.3" y="96.4">D3</text>
<text x="121.9" y="106.6">GND 2</text>
<text x="210.9" y="106.6">A7</text>
<text x="210.9" y="104">A6</text>
<text x="240" y="106.6">A7</text>
<text x="240" y="104">A6</text>
<text x="265.3" y="104">D6</text>
<text x="265.3" y="106.6">D7</text>
<text x="210.9" y="111.6">A9</text>
<text x="210.9" y="109.1">A8</text>
<text x="240" y="109.1">A8</text>
<text x="240" y="111.6">A9</text>
<text x="134.6" y="116.7">VCC</text>
<text x="168.9" y="114.2">M1</text>
<text x="168.9" y="116.7">RFSH 28</text>
<text x="209.6" y="119.3">A12</text>
<text x="209.6" y="116.7">A11</text>
<text x="240" y="114.2">A1021</text>
<text x="240" y="116.7">A1123</text>
<text x="240" y="119.3">A12</text>
<text x="209.6" y="121.8">A13</text>
<text x="209.6" y="124.3">A14</text>
<text x="240" y="124.3">A1427</text>
<text x="240" y="121.8">A1326</text>
<text x="209.6" y="126.9">A15</text>
<text x="210.7" y="132">D0</text>
<text x="238.8" y="132">ROM 20</text>
<text x="238.8" y="129.4">GND</text>
<text x="167.6" y="137">MREQ</text>
<text x="210.7" y="134.5">D1</text>
<text x="210.7" y="137">D2</text>
<text x="238.8" y="134.5">RD</text>
<text x="156.2" y="138.3">VCC</text>
<text x="167.6" y="139.6">IORQ</text>
<text x="210.7" y="142.1">D4</text>
<text x="210.7" y="139.6">D3</text>
<text x="254" y="139.6">GND</text>
<text x="210.7" y="144.7">D5</text>
<text x="210.7" y="149.7">D7</text>
<text x="210.7" y="147.2">D6</text>
<text x="240" y="165">A0</text>
<text x="240" y="167.5">A1</text>
<text x="265.3" y="167.5">D1</text>
<text x="265.3" y="165">D0</text>
<text x="149.9" y="172.6">A15</text>
<text x="180.3" y="170.1">MMx0</text>
<text x="206.6" y="172.6">ROM</text>
<text x="240" y="172.6">A3</text>
<text x="240" y="170.1">A2</text>
<text x="265.3" y="172.6">D3</text>
<text x="265.3" y="170.1">D2</text>
<text x="127" y="177.7">MREQ</text>
<text x="149.9" y="175.1">A14</text>
<text x="180.1" y="177.7">MMx8</text>
<text x="180.3" y="175.1">MMx4</text>
<text x="240" y="175.1">A4</text>
<text x="240" y="177.7">A5</text>
<text x="265.3" y="175.1">D4</text>
<text x="265.3" y="177.7">D5</text>
<text x="106.7" y="182.8">RFSH</text>
<text x="180.3" y="180.2">MMxC</text>
<text x="240" y="180.2">A6</text>
<text x="240" y="185.3">A8</text>
<text x="240" y="182.8">A7</text>
<text x="265.3" y="180.2">D6</text>
<text x="265.3" y="182.8">D7</text>
<text x="240" y="187.8">A9</text>
<text x="240" y="190.4">A1019</text>
<text x="182.9" y="198">A13</text>
<text x="182.9" y="192.9">A11</text>
<text x="182.9" y="195.5">A12</text>
<text x="212.1" y="192.9">MMxC0</text>
<text x="240" y="198">WR 21</text>
<text x="240" y="195.5">RD</text>
<text x="182.9" y="205.6">VCC</text>
<text x="212" y="208.2">MMxF0</text>
<text x="182.9" y="210.7">GND</text>
<text x="212" y="210.7">MMxF8</text>
<text x="233.7" y="213.2">MMxC8</text>
</g>
<text font-size="1.3" fill="#0000c2" x="256.6" y="136.6">32kB</text>
<text font-size=".8" fill="#840000" x="251.1" y="180.9">MCM2018</text>
</svg>
